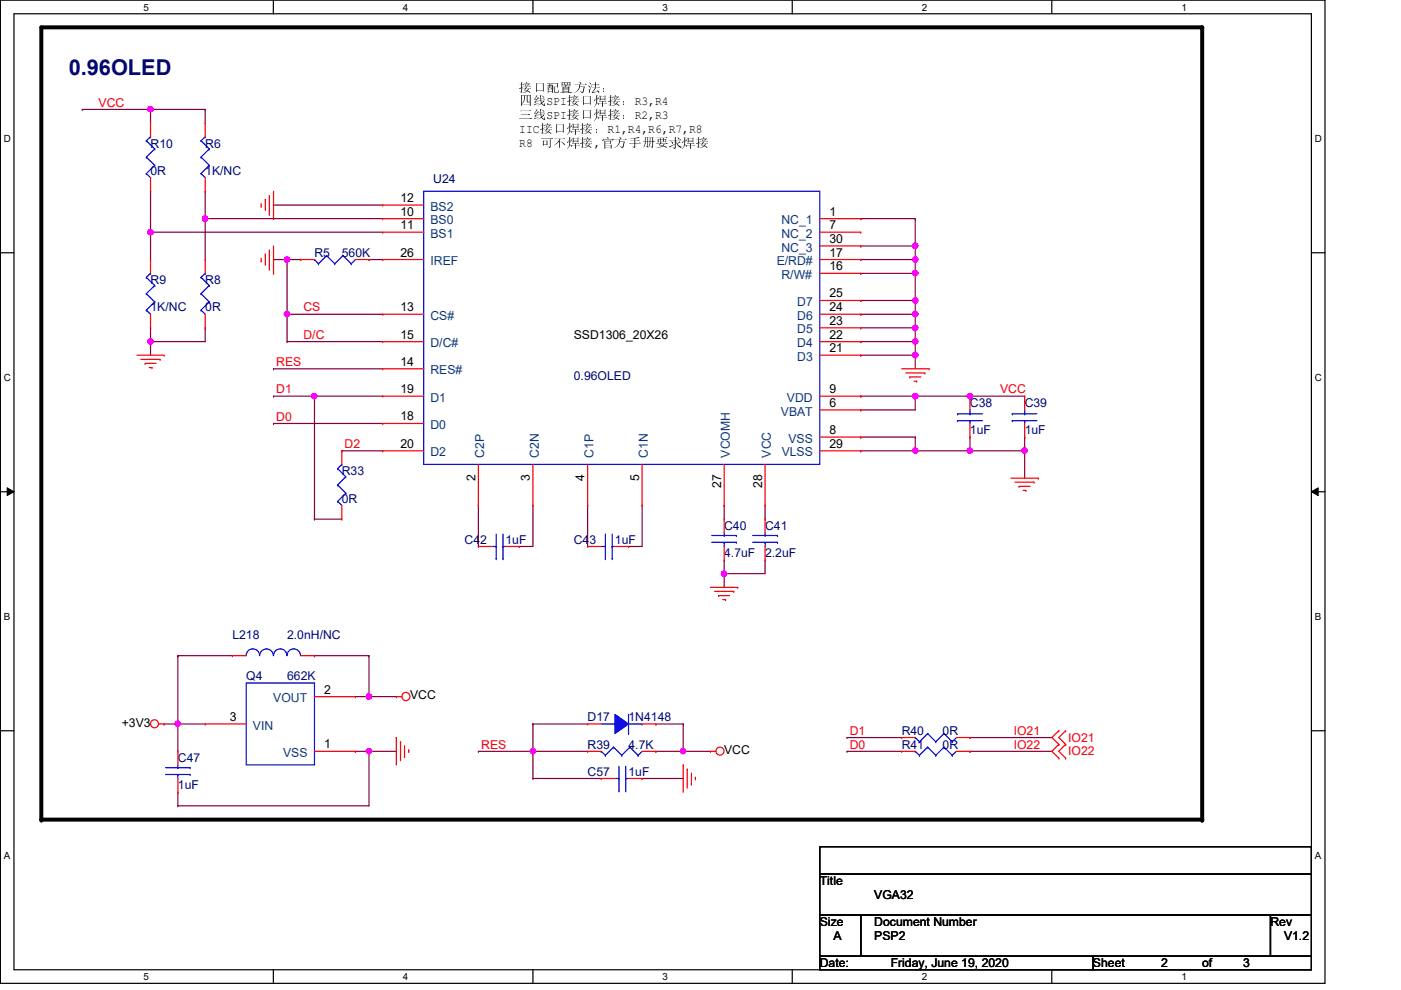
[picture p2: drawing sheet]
<svg xmlns="http://www.w3.org/2000/svg" width="297mm" height="210mm" viewBox="0 0 297 210" stroke-linecap="round" stroke-linejoin="round" font-family="sans-serif">
<path d="M.1 0h280.8v208.5h-280.8zM3 2.9h275v202.7h-275z" fill="none" stroke="#000" stroke-width=".25"/>
<g fill="#fff">
<path d="M30.4 .3h1.2v2.4h-1.2z"/>
<path d="M30.4 205.9h1.2v2.3h-1.2z"/>
</g>
<path d="M58 0v2.9M58 205.6v2.9" fill="none" stroke="#000" stroke-width=".25"/>
<g fill="#fff">
<path d="M85.4 .3h1.2v2.4h-1.2z"/>
<path d="M85.4 205.9h1.2v2.3h-1.2z"/>
</g>
<path d="M113 0v2.9M113 205.6v2.9" fill="none" stroke="#000" stroke-width=".25"/>
<g fill="#fff">
<path d="M140.5 .3h1.1v2.4h-1.1z"/>
<path d="M140.5 205.9h1.1v2.3h-1.1z"/>
</g>
<path d="M168 0v2.9M168 205.6v2.9" fill="none" stroke="#000" stroke-width=".25"/>
<g fill="#fff">
<path d="M195.4 .3h1.2v2.4h-1.2z"/>
<path d="M195.4 205.9h1.2v2.3h-1.2z"/>
</g>
<path d="M223 0v2.9M223 205.6v2.9" fill="none" stroke="#000" stroke-width=".25"/>
<g fill="#fff">
<path d="M250.5 .3h1.1v2.4h-1.1z"/>
<path d="M250.5 205.9h1.1v2.3h-1.1z"/>
<path d="M.8 28.2h1.5v2.4h-1.5z"/>
<path d="M278.8 28.2h1.4v2.4h-1.4z"/>
<path d="M.8 78.9h1.5v2.3h-1.5z"/>
<path d="M278.8 78.9h1.4v2.3h-1.4z"/>
</g>
<path d="M.1 53.6h2.9M278 53.6h2.9" fill="none" stroke="#000" stroke-width=".25"/>
<g fill="#fff">
<path d="M.8 129.6h1.4v2.3h-1.4z"/>
<path d="M278.8 129.6h1.3v2.3h-1.3z"/>
</g>
<path d="M.1 104.3h2.9M278 104.3h2.9" fill="none" stroke="#000" stroke-width=".25"/>
<path d="M1.5 103.4l1.5 .9-1.5 .8zM278 104.3l1.5-.9v1.7z" fill="#000"/>
<path d="M1.5 103.4l1.5 .9-1.5 .8zM278 104.3l1.5-.9v1.7z" fill="none" stroke="#000" stroke-width=".21"/>
<g fill="#fff">
<path d="M.8 180.3h1.4v2.3h-1.4z"/>
<path d="M278.8 180.3h1.3v2.3h-1.3z"/>
</g>
<path d="M.1 154.9h2.9M278 154.9h2.9" fill="none" stroke="#000" stroke-width=".25"/>
<path d="M8.8 5.8h246.1v168h-246.1z" fill="none" stroke="#000" stroke-width=".85"/>
<g fill="#000">
<circle cx="254.9" cy="5.8" r=".42"/>
<circle cx="8.8" cy="173.8" r=".42"/>
<circle cx="254.9" cy="173.8" r=".42"/>
</g>
<path d="M58 55h.1M58 55h2.9M60.9 55h.1M60.9 55v11.6M31.9 69.5h.1M31.9 69.5v2.9M139.1 159.3h.1M139.1 159.3h5.8" fill="none" stroke="#7f003f" stroke-width=".25"/>
<circle cx="60.9" cy="55" r=".56" fill="#f0f"/>
<circle cx="60.9" cy="55" r=".56" fill="none" stroke="#f0f" stroke-width=".25"/>
<path d="M66.7 139h.1M66.7 139h11.5M78.2 139h.1M78.2 139v8.7h-2.9M75.3 147.7h.1" fill="none" stroke="#7f003f" stroke-width=".25"/>
<circle cx="78.2" cy="147.7" r=".56" fill="#f0f"/>
<circle cx="78.2" cy="147.7" r=".56" fill="none" stroke="#f0f" stroke-width=".25"/>
<path d="M182.5 46.4h.1M182.5 52.2h.1M182.5 46.4h11.6M182.5 52.2h11.6M194.1 46.4h.1M194.1 52.2h.1M194.1 46.4v8.6M37.7 139h.1M37.7 139h11.6M37.7 139v14.5" fill="none" stroke="#7f003f" stroke-width=".25"/>
<circle cx="194" cy="52.1" r=".56" fill="#f0f"/>
<circle cx="194" cy="52.1" r=".56" fill="none" stroke="#f0f" stroke-width=".25"/>
<path d="M182.5 55h.1M182.5 58h.1M182.5 55h11.6M182.5 58h11.6M194.1 58h.1M194.1 58v5.7" fill="none" stroke="#7f003f" stroke-width=".25"/>
<circle cx="194" cy="57.9" r=".56" fill="#f0f"/>
<circle cx="194" cy="57.9" r=".56" fill="none" stroke="#f0f" stroke-width=".25"/>
<path d="M182.5 63.7h.1M182.5 63.7h11.6M194.1 63.7h.1M194.1 63.7v2.9" fill="none" stroke="#7f003f" stroke-width=".25"/>
<circle cx="194" cy="63.7" r=".56" fill="#f0f"/>
<circle cx="194" cy="63.7" r=".56" fill="none" stroke="#f0f" stroke-width=".25"/>
<path d="M182.5 66.6h.1M182.5 69.5h.1M182.5 66.6h11.6M182.5 69.5h11.6M194.1 75.3h.1M194.1 75.3v2.9" fill="none" stroke="#7f003f" stroke-width=".25"/>
<circle cx="194" cy="69.5" r=".56" fill="#f0f"/>
<circle cx="194" cy="69.5" r=".56" fill="none" stroke="#f0f" stroke-width=".25"/>
<path d="M182.5 72.4h.1M182.5 72.4h11.6" fill="none" stroke="#7f003f" stroke-width=".25"/>
<circle cx="194" cy="72.4" r=".56" fill="#f0f"/>
<circle cx="194" cy="72.4" r=".56" fill="none" stroke="#f0f" stroke-width=".25"/>
<path d="M182.5 75.3h.1M182.5 75.3h11.6" fill="none" stroke="#7f003f" stroke-width=".25"/>
<circle cx="194" cy="75.3" r=".56" fill="#f0f"/>
<circle cx="194" cy="75.3" r=".56" fill="none" stroke="#f0f" stroke-width=".25"/>
<path d="M182.5 84h.1M182.5 84h11.6M205.7 84h.1M205.7 84h11.6" fill="none" stroke="#7f003f" stroke-width=".25"/>
<circle cx="205.6" cy="84" r=".56" fill="#f0f"/>
<circle cx="205.6" cy="84" r=".56" fill="none" stroke="#f0f" stroke-width=".25"/>
<path d="M182.5 86.9h.1M194.1 84h.1M194.1 84v2.9h-11.6" fill="none" stroke="#7f003f" stroke-width=".25"/>
<circle cx="194" cy="84" r=".56" fill="#f0f"/>
<circle cx="194" cy="84" r=".56" fill="none" stroke="#f0f" stroke-width=".25"/>
<path d="M182.5 95.6h.1M182.5 95.6h11.6M217.3 95.6h.1M217.3 95.6v5.8" fill="none" stroke="#7f003f" stroke-width=".25"/>
<circle cx="217.2" cy="95.5" r=".56" fill="#f0f"/>
<circle cx="217.2" cy="95.5" r=".56" fill="none" stroke="#f0f" stroke-width=".25"/>
<path d="M182.5 92.7h.1M182.5 92.7h11.6M194.1 92.7h.1M194.1 92.7v2.9M205.7 95.6h.1M205.7 92.7h.1M205.7 95.6h11.6M205.7 92.7v2.9" fill="none" stroke="#7f003f" stroke-width=".25"/>
<circle cx="205.6" cy="95.6" r=".56" fill="#f0f"/>
<circle cx="205.6" cy="95.6" r=".56" fill="none" stroke="#f0f" stroke-width=".25"/>
<path d="M153.5 107.1h.1M153.5 118.7h.1M153.5 107.1v3M153.5 118.7v2.9M162.2 107.1h.1M162.2 118.7h.1M162.2 107.1v3M162.2 118.7v2.9h-8.7M153.5 121.6h.1" fill="none" stroke="#7f003f" stroke-width=".25"/>
<circle cx="153.5" cy="121.6" r=".56" fill="#f0f"/>
<circle cx="153.5" cy="121.6" r=".56" fill="none" stroke="#f0f" stroke-width=".25"/>
<g fill="none" stroke="#7f003f" stroke-width=".25">
<path d="M194.1 55h.1M194.1 55v3M101.4 107.1h.1M101.4 107.1v8.8M110.1 115.9h.1M113 107.1h.1M113 107.1v8.8h-2.9M124.6 107.1h.1M124.6 107.1v8.8M133.3 115.9h.1M136.1 107.1h.1M136.1 107.1v8.8h-2.8"/>
<path d="M153.5 121.6h.1M153.5 121.6v2.9"/>
</g>
<circle cx="194" cy="55" r=".56" fill="#f0f"/>
<circle cx="194" cy="55" r=".56" fill="none" stroke="#f0f" stroke-width=".25"/>
<path d="M194.1 72.4h.1M194.1 69.5h.1M194.1 66.6h.1M194.1 66.6v8.7" fill="none" stroke="#7f003f" stroke-width=".25"/>
<circle cx="194" cy="66.6" r=".56" fill="#f0f"/>
<circle cx="194" cy="66.6" r=".56" fill="none" stroke="#f0f" stroke-width=".25"/>
<path d="M194.1 95.6h.1M194.1 95.6h11.6M217.3 92.7h.1M217.3 92.7v2.9" fill="none" stroke="#7f003f" stroke-width=".25"/>
<circle cx="194" cy="95.5" r=".56" fill="#f0f"/>
<circle cx="194" cy="95.5" r=".56" fill="none" stroke="#f0f" stroke-width=".25"/>
<path d="M194.1 84h.1M194.1 84h11.6" fill="none" stroke="#7f003f" stroke-width=".25"/>
<circle cx="194" cy="84" r=".56" fill="#f0f"/>
<circle cx="194" cy="84" r=".56" fill="none" stroke="#f0f" stroke-width=".25"/>
<g fill="none" stroke="#7f003f" stroke-width=".25">
<path d="M31.9 49.2h.1M31.9 40.6h.1M31.9 49.2h49.2M31.9 40.6v14.4M43.5 46.4h.1M43.5 40.6h.1M43.5 46.4h37.6M43.5 40.6v5.8M58 43.5h.1M58 43.5h23.1M60.9 55h.1M60.9 55h2.9"/>
<path d="M78.2 55h.1M78.2 55h2.9"/>
</g>
<circle cx="31.9" cy="49.2" r=".56" fill="#f0f"/>
<circle cx="31.9" cy="49.2" r=".56" fill="none" stroke="#f0f" stroke-width=".25"/>
<path d="M43.5 46.4h.1M43.5 46.4v8.6" fill="none" stroke="#7f003f" stroke-width=".25"/>
<circle cx="43.5" cy="46.3" r=".56" fill="#f0f"/>
<circle cx="43.5" cy="46.3" r=".56" fill="none" stroke="#f0f" stroke-width=".25"/>
<path d="M31.9 72.4h.1M31.9 72.4v2.9" fill="none" stroke="#7f003f" stroke-width=".25"/>
<circle cx="31.9" cy="72.4" r=".56" fill="#f0f"/>
<circle cx="31.9" cy="72.4" r=".56" fill="none" stroke="#f0f" stroke-width=".25"/>
<path d="M31.9 23.2h.1M31.9 23.2h11.6M31.9 23.2v2.9M43.5 23.2h.1M43.5 23.2v2.9M31.9 72.4h.1M43.5 69.5h.1M43.5 69.5v2.9h-11.6" fill="none" stroke="#7f003f" stroke-width=".25"/>
<circle cx="31.9" cy="23.2" r=".56" fill="#f0f"/>
<circle cx="31.9" cy="23.2" r=".56" fill="none" stroke="#f0f" stroke-width=".25"/>
<path d="M17.4 23.2h.1M17.4 23.2h14.5M60.9 66.6h.1M60.9 66.6h20.2" fill="none" stroke="#7f003f" stroke-width=".25"/>
<circle cx="60.9" cy="66.6" r=".56" fill="#f0f"/>
<circle cx="60.9" cy="66.6" r=".56" fill="none" stroke="#f0f" stroke-width=".25"/>
<g fill="none" stroke="#7f003f" stroke-width=".25">
<path d="M58 78.2h.1M58 78.2h23.1M60.9 72.4h.1M60.9 72.4h20.2M58 89.8h.1M58 89.8h23.1M66.7 84h.1M66.7 84h14.4M66.7 84v26.1M72.5 95.6h.1M72.5 95.6h8.6M66.7 110.1h.1"/>
<path d="M66.7 110.1h5.8"/>
</g>
<circle cx="66.6" cy="84" r=".56" fill="#f0f"/>
<circle cx="66.6" cy="84" r=".56" fill="none" stroke="#f0f" stroke-width=".25"/>
<path d="M58 84h.1M58 84h8.7M37.7 153.5h.1M37.7 153.5h5.8M78.2 147.7h.1M78.2 159.3h.1M78.2 147.7h5.8M78.2 159.3h5.8" fill="none" stroke="#7f003f" stroke-width=".25"/>
<circle cx="37.7" cy="153.5" r=".56" fill="#f0f"/>
<circle cx="37.7" cy="153.5" r=".56" fill="none" stroke="#f0f" stroke-width=".25"/>
<path d="M34.8 153.5h.1M34.8 153.5h2.9M37.7 153.5h.1M37.7 153.5v5.8M78.2 159.3h.1M78.2 159.3v11.6h-40.5M37.7 168h.1M37.7 170.9h.1M37.7 168v2.9" fill="none" stroke="#7f003f" stroke-width=".25"/>
<circle cx="78.2" cy="159.3" r=".56" fill="#f0f"/>
<circle cx="78.2" cy="159.3" r=".56" fill="none" stroke="#f0f" stroke-width=".25"/>
<g fill="none" stroke="#7f003f" stroke-width=".25">
<path d="M60.9 66.6h.1M60.9 66.6v5.8M75.3 159.3h.1M75.3 159.3h2.9M113 159.3h.1M113 159.3h11.6M113 159.3v5.8M144.9 159.3h.1M144.9 159.3h5.7M179.6 156.4h.1M179.6 159.3h.1M179.6 159.3h11.6"/>
<path d="M179.6 156.4h11.6M113 165.1h.1M113 165.1h14.5"/>
</g>
<circle cx="113" cy="159.3" r=".56" fill="#f0f"/>
<circle cx="113" cy="159.3" r=".56" fill="none" stroke="#f0f" stroke-width=".25"/>
<path d="M101.4 159.3h.1M101.4 159.3h11.6M139.1 153.5h.1M139.1 153.5h5.8M144.9 153.5h.1M144.9 153.5v5.8M136.1 165.1h.1M136.1 165.1h8.8" fill="none" stroke="#7f003f" stroke-width=".25"/>
<circle cx="144.8" cy="159.3" r=".56" fill="#f0f"/>
<circle cx="144.8" cy="159.3" r=".56" fill="none" stroke="#f0f" stroke-width=".25"/>
<path d="M113 153.5h.1M113 153.5h11.6M113 153.5v5.8M205.7 156.4h.1M205.7 159.3h.1M205.7 156.4h17.3M205.7 159.3h17.3" fill="none" stroke="#7f003f" stroke-width=".25"/>
<g fill="none" stroke="#f00" stroke-width=".25">
<path d="M31.9 26.1h.1M31.9 26.1v2.9M31.9 37.7v2.9M43.5 26.1h.1M43.5 26.1v2.9M43.5 37.7v2.9M31.9 55h.1M31.9 40.6h.1M31.9 55v3M43.5 40.6h.1M43.5 55h.1M43.5 55v3"/>
<path d="M55.4 43.7h.1M55.4 55.3h.1M55.4 43.2v.5M55.4 54.7v.6M56.3 42.3h.1M56.3 53.9h.1M56.3 42.3v2.3M56.3 53.9v2.3M57.1 45.5h.1M57.1 57.1h.1M57.1 41.4v4.1M57.1 53v4.1"/>
<path d="M58 46.4h.1M58 58h.1M58 40.6v5.8M58 52.2v5.8M63.8 55h.1M63.8 55h2.9M75.3 55h2.9M78.2 55h.1M81.1 43.5h.1M81.1 46.4h.1M81.1 49.2h.1M81.1 55h.1"/>
<path d="M81.1 55h8.7M81.1 43.5h8.7M81.1 46.4h8.7M81.1 49.2h8.7M173.8 55h8.7M173.8 46.4h8.7M173.8 49.2h8.7M173.8 52.2h8.7M173.8 58h8.7M182.5 46.4h.1M182.5 49.2h.1M182.5 52.2h.1"/>
<path d="M182.5 55h.1M182.5 58h.1M29 75.3h5.8M29.9 76.2h4M30.8 77h.1M30.8 77h2.3M31.6 77.9h.6M31.9 69.5h.1M31.9 66.6v2.9M32.2 77.9h.1M33.9 76.2h.1M34.8 75.3h.1"/>
<path d="M43.5 69.5h.1M43.5 66.6v2.9M81.1 66.6h.1M81.1 72.4h.1M81.1 78.2h.1M81.1 78.2h8.7M81.1 66.6h8.7M81.1 72.4h8.7M173.8 75.3h8.7M173.8 66.6h8.7M173.8 72.4h8.7M173.8 69.5h8.7"/>
<path d="M173.8 63.7h8.7M182.5 75.3h.1M182.5 72.4h.1M182.5 69.5h.1M182.5 66.6h.1M182.5 63.7h.1M191.2 78.2h5.8M192.1 79.1h4M192.9 79.9h.1M192.9 79.9h2.3M196.1 79.1h.1M197 78.2h.1"/>
<path d="M72.5 95.6h.1M72.5 95.6v2.9M81.1 84h.1M81.1 89.8h.1M81.1 95.6h.1M81.1 84h8.7M81.1 89.8h8.7M81.1 95.6h8.7M101.4 98.5v8.6M113 98.5v8.6M124.6 98.5v8.6M136.1 98.5v8.6"/>
<path d="M153.5 98.5v8.6M162.2 98.5v8.6M173.8 84h8.7M173.8 95.6h8.7M173.8 92.7h8.7M173.8 86.9h8.7M182.5 95.6h.1M182.5 92.7h.1M182.5 86.9h.1M182.5 84h.1M193.8 80.8h.5M194.3 80.8h.1"/>
<path d="M205.7 92.7h.1M205.7 84h.1M205.7 84v2.9M205.7 89.8v2.9M217.3 92.7h.1M217.3 84h.1M217.3 84v2.9M217.3 89.8v2.9M72.5 110.1h.1M72.5 107.1v3M101.4 107.1h.1M101.4 115.9h.1"/>
<path d="M101.4 115.9h2.9M107.2 115.9h2.9M110.1 115.9h.1M113 107.1h.1M124.6 107.1h.1M136.1 107.1h.1M153.5 110.1h.1M153.5 118.7h.1M153.5 107.1h.1M153.5 110.1v2.8M153.5 115.9v2.8M162.2 110.1h.1"/>
<path d="M162.2 118.7h.1M162.2 107.1h.1M162.2 110.1v2.8M162.2 115.9v2.8M214.3 101.4h5.8M215.2 102.2h4M216.1 103.1h.1M216.1 103.1h2.3M217 104h.5M217.5 104h.1M219.2 102.2h.1M220.1 101.4h.1"/>
<path d="M49.3 139h.1M49.3 139h2.9M63.8 139h2.9M66.7 139h.1M150.6 124.5h5.8M151.5 125.4h4.1M152.4 126.3h.1M152.4 126.3h2.3M153.2 127.1h.6M153.8 127.1h.1M155.6 125.4h.1M156.4 124.5h.1"/>
<path d="M33.7 153.5h1.1M34.8 153.5h.1M37.7 159.3h.1M37.7 159.3v2.9M43.5 153.5h.1M43.5 153.5h8.7M66.7 147.7h8.6M66.7 159.3h8.6M75.3 147.7h.1M75.3 159.3h.1M84 147.7h.1M84 156.4h.1"/>
<path d="M84 147.7h1.2M84 156.4v5.8M84.9 157.3h.1M84.9 157.3v4M85.8 158.1v2.3M86.7 159h.1M86.7 159v.6M124.6 159.3h.1M124.6 159.3h2.9M136.1 159.3h3M139.1 159.3h.1M150.6 159.3h.1"/>
<path d="M150.6 159.3h1.2M191.2 159.3h.1M191.2 156.4h.1M191.2 159.3h2.9M191.2 156.4h2.9M202.8 159.3h2.9M202.8 156.4h2.9M205.7 159.3h.1M205.7 156.4h.1M224.5 154.9h.1M224.5 157.8h.1M224.5 154.9l-1.5 1.5 1.5 1.4"/>
<path d="M224.5 157.8l-1.5 1.5 1.5 1.4M225.9 157.8h.1M225.9 154.9h.1M225.9 154.9l-1.4 1.5 1.4 1.4M225.9 157.8l-1.4 1.5 1.4 1.4M37.7 168h.1M37.7 165.1v2.9M85.8 160.4h.1M127.5 165.1h.1M127.5 165.1h2.9M133.3 165.1h2.8M136.1 165.1h.1"/>
<path d="M144.9 162.2h.1M144.9 162.2v5.8M145.7 163.1h.1M145.7 163.1v4M146.6 166.2h.1M146.6 163.9v2.3M147.4 164.8h.1M147.4 164.8v.6M224.5 160.7h.1M225.9 160.7h.1"/>
<circle cx="32.8" cy="153.5" r=".85"/>
<circle cx="86" cy="147.7" r=".86"/>
<circle cx="152.6" cy="159.3" r=".85"/>
</g>
<path d="M173.8 179.5h104.2v5.8h-104.2zM173.8 185.3h104.2v8.7h-104.2zM173.8 194h8.7v8.7h-8.7zM182.5 194h86.9v8.7h-86.9zM269.4 194h8.6v8.7h-8.6zM173.8 202.7h57.9v2.9h-57.9zM231.7 202.7h46.3v2.9h-46.3z" fill="none" stroke="#000" stroke-width=".25"/>
<g fill="none" stroke="#00f" stroke-width=".25">
<path d="M31 36.8h.1M31 33.3h.1M31 29.8h.1M31 36.8l.9 .9M31 33.3l1.8 1.8M31 29.8l1.8 1.8M31.9 29h.1M31.9 29l-.9 .8M32.8 35.1h.1M32.8 31.6h.1M32.8 35.1l-1.8 1.7M32.8 31.6l-1.8 1.7"/>
<path d="M42.6 36.8h.1M42.6 33.3h.1M42.6 29.8h.1M42.6 36.8l.9 .9M42.6 33.3l1.8 1.8M42.6 29.8l1.8 1.8M43.5 29h.1M43.5 29l-.9 .8M44.4 35.1h.1M44.4 31.6h.1M44.4 35.1l-1.8 1.7M44.4 31.6l-1.8 1.7"/>
<path d="M31 58.8h.1M31 58.8l1.8 1.7M31.9 58h.1M31.9 58l-.9 .8M42.6 58.8h.1M42.6 58.8l1.8 1.7M43.5 58h.1M43.5 58l-.9 .8M66.7 55h.1M66.7 55l.8 .9M67.5 55.9h.1M69.3 54.2h.1"/>
<path d="M69.3 54.2l1.7 1.7M69.3 54.2l-1.8 1.7M71 55.9h.1M72.7 54.2h.1M72.7 54.2l1.8 1.7M72.7 54.2l-1.7 1.7M74.5 55.9h.1M75.3 55l-.8 .9M89.8 40.6h84v57.9h-84zM31 65.7h.1M31 62.3h.1M31 65.7l.9 .9"/>
<path d="M31 62.3l1.8 1.7M32.8 64h.1M32.8 60.5h.1M32.8 64l-1.8 1.7M32.8 60.5l-1.8 1.8M42.6 65.7h.1M42.6 62.3h.1M42.6 65.7l.9 .9M42.6 62.3l1.8 1.7M44.4 64h.1M44.4 60.5h.1M44.4 64l-1.8 1.7"/>
<path d="M44.4 60.5l-1.8 1.8M71.6 99.4h.1M71.6 99.4l1.7 1.7M72.5 98.5h.1M72.5 98.5l-.9 .9M203 87.8h.1M203 89.2h.1M203 87.8h5.3M203 89.2h5.3M205.7 89.2h.1M205.7 87.8h.1M205.7 86.9v.9"/>
<path d="M205.7 89.2v.6M214.6 87.8h.1M214.6 89.2h.1M214.6 87.8h5.2M214.6 89.2h5.2M217.3 89.2h.1M217.3 87.8h.1M217.3 86.9v.9M217.3 89.2v.6M71.6 106.3h.1M71.6 102.8h.1M71.6 106.3l.9 .8"/>
<path d="M71.6 102.8l1.7 1.8M73.3 104.6h.1M73.3 101.1h.1M73.3 104.6l-1.7 1.7M73.3 101.1l-1.7 1.7M104.3 115.9h.9M105.2 118.4h.1M105.2 115.9h.1M105.2 113.2v5.2M106.6 115.9h.1M106.6 118.4h.1M106.6 115.9h.6"/>
<path d="M106.6 113.2v5.2M150.9 115h5.2M150.9 113.5h5.2M153.5 113.5h.1M153.5 115h.1M153.5 112.9v.6M153.5 115v.9M156.1 115h.1M156.1 113.5h.1M159.6 115h5.2M159.6 113.5h5.2M162.2 113.5h.1"/>
<path d="M162.2 115h.1M162.2 112.9v.6M162.2 115v.9M164.8 115h.1M164.8 113.5h.1M52.2 139a1.42 1.42 0 0 1 1.4-1.4 1.42 1.42 0 0 1 1.4 1.4M55.1 139a1.44 1.44 0 0 1 1.4-1.4 1.44 1.44 0 0 1 1.5 1.4M58 139a1.42 1.42 0 0 1 1.4-1.4 1.42 1.42 0 0 1 1.4 1.4 1.44 1.44 0 0 1 1.5-1.4 1.44 1.44 0 0 1 1.4 1.4M52.2 144.8h14.5v17.4h-14.5zM127.5 159.3h.1M127.5 159.3l.9 .8M127.5 153.5h2.9"/>
<path d="M130.1 158.4h.1M130.1 158.4l1.7 1.7M130.1 158.4l-1.7 1.7M130.4 153.5h.1M133.3 155.5h.1M133.3 151.5v4M133.3 153.5h2.8M133.6 158.4h.1M133.6 158.4l1.7 1.7M133.6 158.4l-1.8 1.7M136.1 153.5h.1M136.1 159.3l-.8 .8"/>
<path d="M194.1 159.3h.1M194.1 156.4h.1M194.1 159.3l.8 .8M194.1 156.4l.8 .9M194.9 157.3h.1M196.7 158.4h.1M196.7 155.5h.1M196.7 158.4l1.7 1.7M196.7 158.4l-1.8 1.7M196.7 155.5l1.7 1.8M196.7 155.5l-1.8 1.8M198.4 157.3h.1"/>
<path d="M200.1 158.4h.1M200.1 155.5h.1M200.1 158.4l1.8 1.7M200.1 158.4l-1.7 1.7M200.1 155.5l1.8 1.8M200.1 155.5l-1.7 1.8M201.9 157.3h.1M202.8 159.3l-.9 .8M202.8 156.4l-.9 .9M35.1 164.2h5.2M35.1 162.8h5.2M37.7 162.8h.1"/>
<path d="M37.7 164.2h.1M37.7 162.2v.6M37.7 164.2v.9M40.3 164.2h.1M40.3 162.8h.1M128.4 160.1h.1M130.4 165.1h.8M131.2 167.7h.1M131.2 165.1h.1M131.2 162.5v5.2M131.8 160.1h.1M132.7 165.1h.1"/>
<path d="M132.7 167.7h.1M132.7 165.1h.6M132.7 162.5v5.2M135.3 160.1h.1M194.9 160.1h.1M198.4 160.1h.1M201.9 160.1h.1"/>
</g>
<path d="M130.4 151.5l2.9 2-2.9 2z" fill-rule="evenodd" fill="#00f"/>
<path d="M127.5 115.9h.9M128.4 118.4h.1M128.4 115.9h.1M128.4 113.2v5.2M129.8 115.9h.1M129.8 118.4h.1M129.8 115.9h.6M129.8 113.2v5.2M130.4 151.5l2.9 2-2.9 2z" fill="none" stroke="#00f" stroke-width=".25"/>
<path d="M124.6 115.9h.1M124.6 115.9h2.9M130.4 115.9h2.9M133.3 115.9h.1M124.6 153.5h.1M124.6 153.5h2.9M136.1 153.5h3M139.1 153.5h.1" fill="none" stroke="#f00" stroke-width=".25"/>
<circle cx="60.9" cy="55" r=".56" fill="#f0f"/>
<circle cx="60.9" cy="55" r=".56" fill="none" stroke="#f0f" stroke-width=".25"/>
<circle cx="78.2" cy="147.7" r=".56" fill="#f0f"/>
<circle cx="78.2" cy="147.7" r=".56" fill="none" stroke="#f0f" stroke-width=".25"/>
<circle cx="194" cy="52.1" r=".56" fill="#f0f"/>
<circle cx="194" cy="52.1" r=".56" fill="none" stroke="#f0f" stroke-width=".25"/>
<circle cx="194" cy="57.9" r=".56" fill="#f0f"/>
<circle cx="194" cy="57.9" r=".56" fill="none" stroke="#f0f" stroke-width=".25"/>
<circle cx="194" cy="63.7" r=".56" fill="#f0f"/>
<circle cx="194" cy="63.7" r=".56" fill="none" stroke="#f0f" stroke-width=".25"/>
<circle cx="194" cy="69.5" r=".56" fill="#f0f"/>
<circle cx="194" cy="69.5" r=".56" fill="none" stroke="#f0f" stroke-width=".25"/>
<circle cx="194" cy="72.4" r=".56" fill="#f0f"/>
<circle cx="194" cy="72.4" r=".56" fill="none" stroke="#f0f" stroke-width=".25"/>
<circle cx="194" cy="75.3" r=".56" fill="#f0f"/>
<circle cx="194" cy="75.3" r=".56" fill="none" stroke="#f0f" stroke-width=".25"/>
<circle cx="205.6" cy="84" r=".56" fill="#f0f"/>
<circle cx="205.6" cy="84" r=".56" fill="none" stroke="#f0f" stroke-width=".25"/>
<circle cx="194" cy="84" r=".56" fill="#f0f"/>
<circle cx="194" cy="84" r=".56" fill="none" stroke="#f0f" stroke-width=".25"/>
<circle cx="217.2" cy="95.5" r=".56" fill="#f0f"/>
<circle cx="217.2" cy="95.5" r=".56" fill="none" stroke="#f0f" stroke-width=".25"/>
<circle cx="205.6" cy="95.6" r=".56" fill="#f0f"/>
<circle cx="205.6" cy="95.6" r=".56" fill="none" stroke="#f0f" stroke-width=".25"/>
<circle cx="153.5" cy="121.6" r=".56" fill="#f0f"/>
<circle cx="153.5" cy="121.6" r=".56" fill="none" stroke="#f0f" stroke-width=".25"/>
<circle cx="194" cy="55" r=".56" fill="#f0f"/>
<circle cx="194" cy="55" r=".56" fill="none" stroke="#f0f" stroke-width=".25"/>
<circle cx="194" cy="66.6" r=".56" fill="#f0f"/>
<circle cx="194" cy="66.6" r=".56" fill="none" stroke="#f0f" stroke-width=".25"/>
<circle cx="194" cy="95.5" r=".56" fill="#f0f"/>
<circle cx="194" cy="95.5" r=".56" fill="none" stroke="#f0f" stroke-width=".25"/>
<circle cx="194" cy="84" r=".56" fill="#f0f"/>
<circle cx="194" cy="84" r=".56" fill="none" stroke="#f0f" stroke-width=".25"/>
<circle cx="31.9" cy="49.2" r=".56" fill="#f0f"/>
<circle cx="31.9" cy="49.2" r=".56" fill="none" stroke="#f0f" stroke-width=".25"/>
<circle cx="43.5" cy="46.3" r=".56" fill="#f0f"/>
<circle cx="43.5" cy="46.3" r=".56" fill="none" stroke="#f0f" stroke-width=".25"/>
<circle cx="31.9" cy="72.4" r=".56" fill="#f0f"/>
<circle cx="31.9" cy="72.4" r=".56" fill="none" stroke="#f0f" stroke-width=".25"/>
<circle cx="31.9" cy="23.2" r=".56" fill="#f0f"/>
<circle cx="31.9" cy="23.2" r=".56" fill="none" stroke="#f0f" stroke-width=".25"/>
<circle cx="60.9" cy="66.6" r=".56" fill="#f0f"/>
<circle cx="60.9" cy="66.6" r=".56" fill="none" stroke="#f0f" stroke-width=".25"/>
<circle cx="66.6" cy="84" r=".56" fill="#f0f"/>
<circle cx="66.6" cy="84" r=".56" fill="none" stroke="#f0f" stroke-width=".25"/>
<circle cx="37.7" cy="153.5" r=".56" fill="#f0f"/>
<circle cx="37.7" cy="153.5" r=".56" fill="none" stroke="#f0f" stroke-width=".25"/>
<circle cx="78.2" cy="159.3" r=".56" fill="#f0f"/>
<circle cx="78.2" cy="159.3" r=".56" fill="none" stroke="#f0f" stroke-width=".25"/>
<circle cx="113" cy="159.3" r=".56" fill="#f0f"/>
<circle cx="113" cy="159.3" r=".56" fill="none" stroke="#f0f" stroke-width=".25"/>
<circle cx="144.8" cy="159.3" r=".56" fill="#f0f"/>
<circle cx="144.8" cy="159.3" r=".56" fill="none" stroke="#f0f" stroke-width=".25"/>
<text font-size="4.6" fill="#00007f" x="14.6" y="15.9">0.96OLED</text>
<g font-size="2.6" fill="#f00">
<text x="20.9" y="22.6">VCC</text>
<text x="64.3" y="66">CS</text>
<text x="64.3" y="71.8">D/C</text>
<text x="58.6" y="77.6">RES</text>
<text x="58.6" y="83.4">D1</text>
<text x="212" y="83.4">VCC</text>
<text x="58.6" y="89.2">D0</text>
<text x="73.1" y="95">D2</text>
<text x="180.2" y="155.8">D1</text>
<text x="214.9" y="155.8">IO21</text>
<text x="102" y="158.7">RES</text>
<text x="180.2" y="158.7">D0</text>
<text x="214.9" y="158.7">IO22</text>
<text x="226.5" y="157.3">IO21</text>
<text x="226.5" y="160.1">IO22</text>
</g>
<g font-size="2.6">
<text x="110.1" y="19.5">接接接接接接：</text>
<text x="110.1" y="22.4">四四SPI接接接接：R3,R4</text>
<text x="110.1" y="28.2">IIC接接接接：R1,R4,R6,R7,R8</text>
<text x="110.1" y="25.3">三四SPI接接接接：R2,R3</text>
<text x="110.1" y="31.1">R8 可可接接,官接官官官官接接</text>
<text x="84.9" y="42.8">12</text>
<text x="84.9" y="45.7">10</text>
<text x="175.8" y="45.7">1</text>
<text x="84.9" y="48.6">11</text>
<text x="175.8" y="48.6">7</text>
<text x="175.8" y="51.5">30</text>
<text x="84.9" y="54.4">26</text>
<text x="175.8" y="54.4">17</text>
<text x="175.8" y="57.3">16</text>
<text x="84.9" y="66">13</text>
<text x="175.8" y="66">24</text>
<text x="175.8" y="63.1">25</text>
<text x="84.9" y="71.8">15</text>
<text x="121.7" y="71.8">SSD1306_20X26</text>
<text x="175.8" y="71.8">22</text>
<text x="175.8" y="68.9">23</text>
<text x="84.9" y="77.6">14</text>
<text x="175.8" y="74.7">21</text>
<text x="84.9" y="83.4">19</text>
<text x="175.8" y="83.4">9</text>
<text x="84.9" y="89.2">18</text>
<text x="175.8" y="86.3">6</text>
<text x="84.9" y="95">20</text>
<text x="175.8" y="95">29</text>
<text x="175.8" y="92">8</text>
<text x="100.8" y="101.9" transform="rotate(-90 100.8 101.9)">2</text>
<text x="112.3" y="101.9" transform="rotate(-90 112.3 101.9)">3</text>
<text x="123.9" y="101.9" transform="rotate(-90 123.9 101.9)">4</text>
<text x="135.5" y="101.9" transform="rotate(-90 135.5 101.9)">5</text>
<text x="152.9" y="103.4" transform="rotate(-90 152.9 103.4)">27</text>
<text x="161.6" y="103.4" transform="rotate(-90 161.6 103.4)">28</text>
<text x="68.7" y="147.1">2</text>
<text x="86.9" y="148.3">VCC</text>
<text x="25.8" y="154.1">+3V3</text>
<text x="48.7" y="152.9">3</text>
<text x="68.7" y="158.7">1</text>
<text x="153.5" y="159.9">VCC</text>
<text x="173.8" y="187.7">Title</text>
<text x="185.4" y="190.6">VGA32</text>
<text x="173.8" y="196.3">Size</text>
<text x="185.4" y="196.3">Document Number</text>
<text x="269.4" y="196.3">Rev</text>
<text x="176.7" y="199.3">A</text>
<text x="185.4" y="199.3">PSP2</text>
<text x="272.2" y="199.3">V1.2</text>
<text x="173.8" y="205.1">Date:</text>
<text x="188.8" y="205.1">Friday, June 19, 2020</text>
<text x="231.7" y="205.1">Sheet</text>
<text x="246.2" y="205.1">2</text>
<text x="254.9" y="205.1">of</text>
<text x="263.6" y="205.1">3</text>
</g>
<g font-size="2.6" fill="#00007f">
<text x="31.9" y="31.3">R10</text>
<text x="43.5" y="31.3">R6</text>
<text x="31.9" y="37.1">0R</text>
<text x="43.5" y="37.1">1K/NC</text>
<text x="91.9" y="38.8">U24</text>
<text x="66.7" y="54.5">R5</text>
<text x="72.5" y="54.5">560K</text>
<text x="31.9" y="60.3">R9</text>
<text x="43.5" y="60.3">R8</text>
<text x="31.9" y="66">1K/NC</text>
<text x="43.5" y="66">0R</text>
<text x="121.7" y="80.5">0.96OLED</text>
<text x="205.7" y="86.3">C38</text>
<text x="217.3" y="86.3">C39</text>
<text x="205.7" y="92.1">1uF</text>
<text x="217.3" y="92.1">1uF</text>
<text x="72.5" y="100.8">R33</text>
<text x="72.5" y="106.6">0R</text>
<text x="153.5" y="112.4">C40</text>
<text x="162.2" y="112.4">C41</text>
<text x="98.5" y="115.3">C42</text>
<text x="107.2" y="115.3">1uF</text>
<text x="121.7" y="115.3">C43</text>
<text x="130.4" y="115.3">1uF</text>
<text x="153.5" y="118.2">4.7uF</text>
<text x="162.2" y="118.2">2.2uF</text>
<text x="49.3" y="135.6">L218</text>
<text x="60.9" y="135.6">2.0nH/NC</text>
<text x="52.2" y="144.2">Q4</text>
<text x="60.9" y="144.2">662K</text>
<text x="124.6" y="152.9">D17</text>
<text x="133.3" y="152.9">1N4148</text>
<text x="191.2" y="155.8">R40</text>
<text x="199.9" y="155.8">0R</text>
<text x="37.7" y="161.6">C47</text>
<text x="124.6" y="158.7">R39</text>
<text x="133.3" y="158.7">4.7K</text>
<text x="191.2" y="158.7">R41</text>
<text x="199.9" y="158.7">0R</text>
<text x="37.7" y="167.4">1uF</text>
<text x="124.6" y="164.5">C57</text>
<text x="133.3" y="164.5">1uF</text>
</g>
<g font-size="2.6" fill="#003f7f">
<text x="91.3" y="44.7">BS2</text>
<text x="91.3" y="47.5">BS0</text>
<text x="165.7" y="47.5">NC_1</text>
<text x="91.3" y="50.4">BS1</text>
<text x="165.7" y="50.4">NC_2</text>
<text x="165.7" y="53.3">NC_3</text>
<text x="91.3" y="56.2">IREF</text>
<text x="164.7" y="56.2">E/RD#</text>
<text x="165.7" y="59.1">R/W#</text>
<text x="169" y="64.9">D7</text>
<text x="91.3" y="67.8">CS#</text>
<text x="169" y="70.7">D5</text>
<text x="169" y="67.8">D6</text>
<text x="91.3" y="73.6">D/C#</text>
<text x="169" y="76.5">D3</text>
<text x="169" y="73.6">D4</text>
<text x="91.3" y="79.4">RES#</text>
<text x="91.3" y="85.2">D1</text>
<text x="165.6" y="88.1">VBAT</text>
<text x="166.8" y="85.2">VDD</text>
<text x="91.3" y="91">D0</text>
<text x="167.2" y="93.9">VSS</text>
<text x="91.3" y="96.8">D2</text>
<text x="102.7" y="97" transform="rotate(-90 102.7 97)">C2P</text>
<text x="114.2" y="97" transform="rotate(-90 114.2 97)">C2N</text>
<text x="125.8" y="97" transform="rotate(-90 125.8 97)">C1P</text>
<text x="137.4" y="97" transform="rotate(-90 137.4 97)">C1N</text>
<text x="154.8" y="97" transform="rotate(-90 154.8 97)">VCOMH</text>
<text x="163.4" y="97" transform="rotate(-90 163.4 97)">VCC</text>
<text x="165.7" y="96.8">VLSS</text>
<text x="58" y="148.9">VOUT</text>
<text x="53.6" y="154.7">VIN</text>
<text x="60" y="160.5">VSS</text>
</g>
<g font-size="2.1">
<text x="30.4" y="2.2">5</text>
<text x="85.4" y="2.2">4</text>
<text x="140.5" y="2.2">3</text>
<text x="195.4" y="2.2">2</text>
<text x="250.5" y="2.2">1</text>
<text x=".8" y="30.1">D</text>
<text x="278.8" y="30.1">D</text>
<text x=".8" y="80.8">C</text>
<text x="278.8" y="80.8">C</text>
<text x=".8" y="131.5">B</text>
<text x="278.8" y="131.5">B</text>
<text x=".8" y="182.2">A</text>
<text x="278.8" y="182.2">A</text>
<text x="30.4" y="207.8">5</text>
<text x="85.4" y="207.8">4</text>
<text x="140.5" y="207.8">3</text>
<text x="195.4" y="207.8">2</text>
<text x="250.5" y="207.8">1</text>
</g>
</svg>
